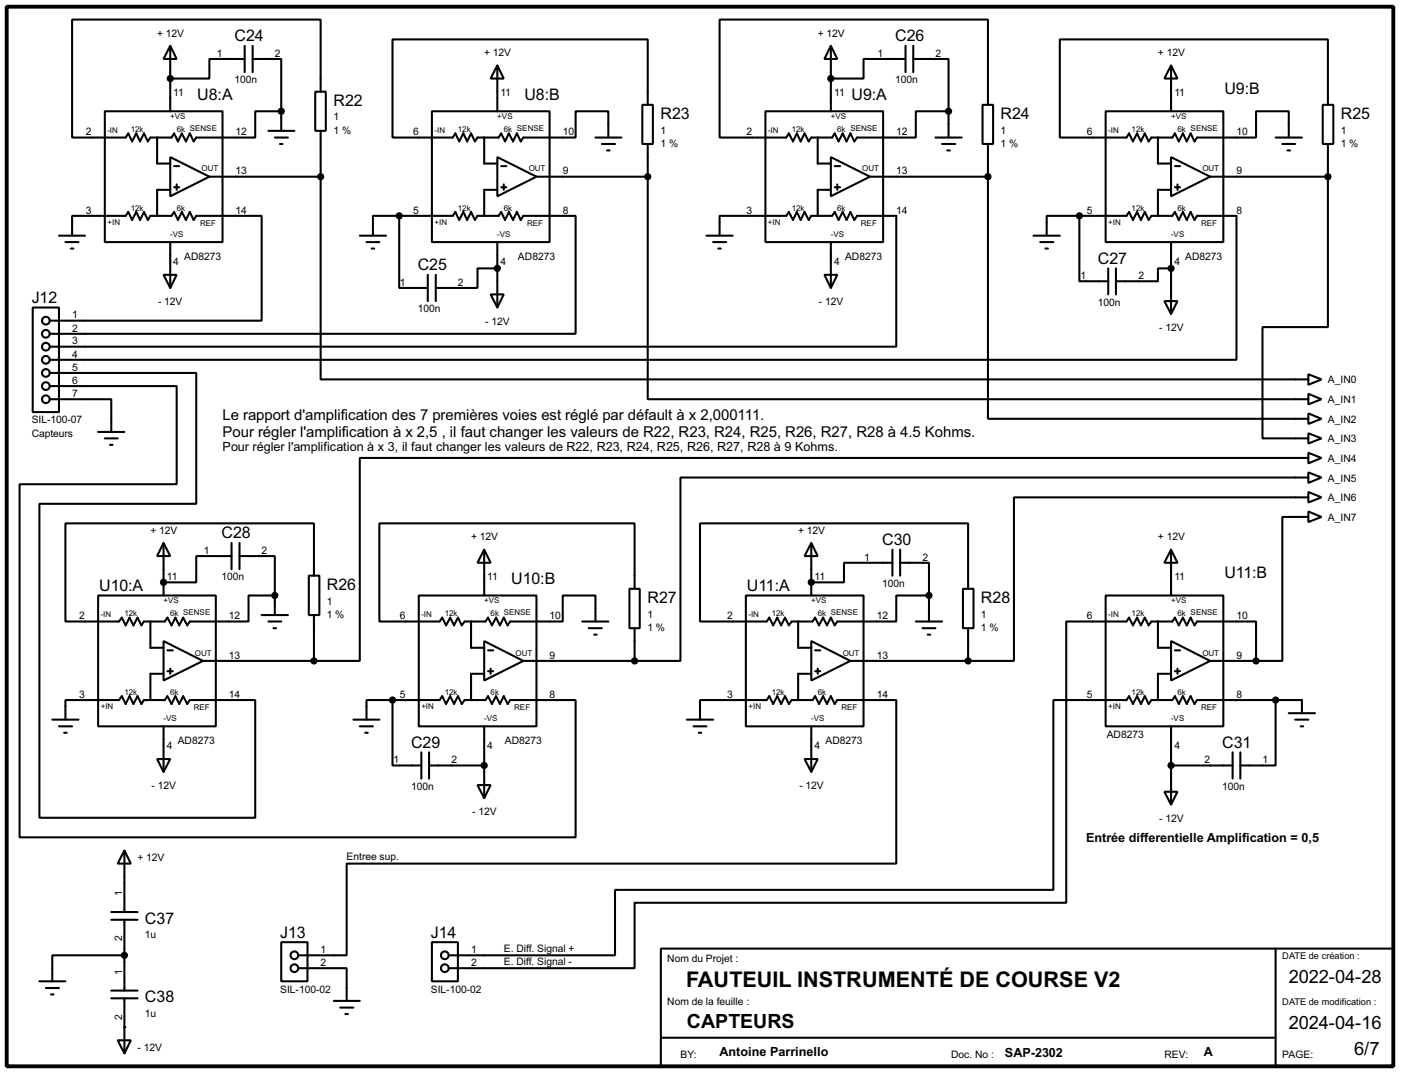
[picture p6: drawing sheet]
<svg xmlns="http://www.w3.org/2000/svg" width="272mm" height="208mm" viewBox="0 0 272 208" stroke-linecap="round" stroke-linejoin="round" font-family="sans-serif">
<g fill="none" stroke="#000" stroke-width=".4">
<path d="M33.1 8.9l1.2 2.6h-2.5zM33.1 8.9v12.7M47.5 11.5h-6.8v3.8h-7.6M47.5 8.9v5.1M49.1 11.5h5.5v10.1M49.1 8.9v5.1M61.2 17.8h2.1v7.6h-2.1zM62.3 17.8v-14h-48.3v22.9h10.4l.5-.8 .8 1.6 .8-1.6 .7 1.6 .8-1.6 .7 1.6 .5-.8h4.1l.5-.8 .8 1.6 .7-1.6 .8 1.6 .8-1.6 .7 1.6 .5-.8h11.5v-5.1h5M96.6 12.7l1.2 2.6h-2.5zM96.6 12.7v8.9M161.3 8.9l1.3 2.6h-2.5zM161.3 8.9v12.7"/>
<path d="M175.8 11.5h-8.1v3.8h-6.4M175.8 8.9v5.1M177.3 11.5h6.9v10.1M177.3 8.9v5.1M227.4 12.7l1.2 2.6h-2.5zM227.4 12.7v8.9M20.4 21.6h22.8v25.4h-22.8zM30.5 26.7v5.1h2.6M33.1 30.5l7.6 3.8-7.6 3.8zM33.1 36.9h-2.6v5M33.8 36.4h1M33.8 32.3h1"/>
<path d="M34.3 35.8v1.1M40.7 34.3h21.6M52.1 25.4h5.1M53.4 26.7h2.5M54.4 28h.5M54.6 21.6v3.8M62.3 34.3v39.4h191.7M62.3 25.4v8.9M83.9 21.6h22.8v25.4h-22.8zM94 26.7v5.1h2.6M96.6 30.5l7.6 3.8-7.6 3.8zM96.6 36.9h-2.6v5"/>
<path d="M97.3 36.4h1M97.3 32.3h1M97.8 35.8v1.1M104.2 34.3h21.6M115.6 26.7h5.1M116.9 28h2.5M117.9 29.2h.5M124.7 20.4h2.1v7.6h-2.1zM125.8 20.4v-12.7h-49.6v19h11.7l.5-.8 .8 1.6 .8-1.6 .7 1.6 .8-1.6 .7 1.6 .5-.8h4.1l.5-.8 .8 1.6 .7-1.6 .8 1.6 .8-1.6 .7 1.6 .5-.8h10.2v-5.1h6.3v5.1M125.8 34.3v43.2h128.2M125.8 28v6.3M148.6 21.6h22.9v25.4h-22.9z"/>
<path d="M158.8 26.7v5.1h2.5M161.3 30.5l7.6 3.8-7.6 3.8zM161.3 36.9h-2.5v5M162.1 36.4h1M162.1 32.3h1M162.6 35.8v1.1M168.9 34.3h22.9M181.6 26.7h5.1M182.9 28h2.6M183.9 29.2h.5M184.2 21.6v5.1M190.8 20.4h2v7.6h-2z"/>
<path d="M191.8 20.4v-16.6h-52.1v22.9h13l.5-.8 .8 1.6 .7-1.6 .8 1.6 .7-1.6 .8 1.6 .5-.8h4.1l.5-.8 .7 1.6 .8-1.6 .8 1.6 .7-1.6 .8 1.6 .5-.8h11.4v-5.1h6.4M191.8 34.3v47h62.2M191.8 28v6.3M214.7 21.6h22.8v25.4h-22.8zM224.8 26.7v5.1h2.6M227.4 30.5l7.6 3.8-7.6 3.8zM227.4 36.9h-2.6v5M228.1 36.4h1M228.1 32.3h1M228.6 35.8v1.1M235 34.3h22.8M247.7 26.7h5.1"/>
<path d="M249 28h2.5M250 29.2h.5M256.8 20.4h2.1v7.6h-2.1zM257.8 20.4v-12.7h-52v19h12.9l.5-.8 .8 1.6 .8-1.6 .7 1.6 .8-1.6 .7 1.6 .6-.8h4l.5-.8 .8 1.6 .8-1.6 .7 1.6 .8-1.6 .7 1.6 .5-.8h11.5v-5.1h6.3v5.1M257.8 34.3v29.2h-12.7v21.6h8.9M257.8 28v6.3M6.4 59.7h5.1v20.3h-5.1zM11.5 45.8h5M12.7 47h2.6M13.8 48.3h.5M14 45.8v-3.9h10.4l.5-.7 .8 1.5 .8-1.5 .7 1.5 .8-1.5 .7 1.5 .5-.8h4.1l.5-.7 .8 1.5 .7-1.5 .8 1.5 .8-1.5 .7 1.5 .5-.8h12.7v20.4h-41.1M31.8 53.4h2.5l-1.2 2.5z"/>
<path d="M33.1 47v8.9M69.9 45.8h5.1M71.2 47h2.5M72.2 48.3h.5M77.5 41.9h10.4l.5-.7 .8 1.5 .8-1.5 .7 1.5 .8-1.5 .7 1.5 .5-.8h4.1l.5-.7 .8 1.5 .7-1.5 .8 1.5 .8-1.5 .7 1.5 .5-.8h10.2v22.9h-102.1M77.5 41.9h-5.1v3.9M77.5 41.9v14h5.6M83.1 53.4v5.1M84.6 53.4v5.1M95.3 57.2h2.5l-1.2 2.5zM96.6 52.1h-3.9v3.8h-8.1M96.6 47v12.7"/>
<path d="M137.2 45.8h5.1M138.5 47h2.5M139.5 48.3h.5M139.7 45.8v-3.9h13l.5-.7 .8 1.5 .7-1.5 .8 1.5 .7-1.5 .8 1.5 .5-.8h4.1l.5-.7 .7 1.5 .8-1.5 .8 1.5 .7-1.5 .8 1.5 .5-.8h7.6v25.4h-164.3M160.1 53.4h2.5l-1.3 2.5zM161.3 47v8.9M200.7 45.8h5.1M202 47h2.5M203 48.3h.5M209.6 41.9h9.1l.5-.7 .8 1.5 .8-1.5 .7 1.5 .8-1.5 .7 1.5 .6-.8h4l.5-.7 .8 1.5 .8-1.5 .7 1.5 .8-1.5 .7 1.5 .5-.8h7.7v28h-230.4M209.6 41.9h-6.4v3.9M209.6 41.9v12.7h5.6"/>
<path d="M215.2 52.1v5.1M216.7 52.1v5.1M226.1 58.5h2.5l-1.2 2.5zM227.4 52.1h-2.6v2.5h-8.1M227.4 47v14M9.7 72.4h28.4v25.4h-30.4v61h41.9v-22.9h-12.7l-.5 .8-.8-1.5-.8 1.5-.7-1.5-.8 1.5-.8-1.5-.5 .7h-4l-.5 .8-.8-1.5-.8 1.5-.7-1.5-.8 1.5-.7-1.5-.6 .7h-10.4v3.8M9.7 75h24.6v19h-30.5v68.6h108v-26.7h-12.7l-.5 .8-.8-1.5-.7 1.5-.8-1.5-.8 1.5-.7-1.5-.5 .7h-4.1l-.5 .8-.8-1.5-.7 1.5-.8-1.5-.8 1.5-.7-1.5-.5 .7h-9.2M9.7 77.5h11.9v6.4M254 72.7l2.6 1-2.6 1zM254 76.5l2.6 1-2.6 1zM19.1 83.9h5.1M20.4 85.1h2.5"/>
<path d="M21.4 86.4h.5M254 80.3l2.6 1-2.6 1zM254 84.1l2.6 1-2.6 1zM254 87.9l2.6 1-2.6 1.1zM254 91.7l2.6 1-2.6 1.1zM254 95.5l2.6 1.1-2.6 1zM254 99.3l2.6 1.1-2.6 1zM254 88.9h-184.1v39.4h-8.9M254 92.7h-121.9v35.6h-8.9M254 96.6h-57.1v31.7h-8.9M19.1 115.6h22.8v25.4h-22.8zM31.8 105.4l1.3 2.6h-2.6z"/>
<path d="M31.8 105.4v10.2M45 108h-6.9v5.1h-6.3M45 105.4v5.1M46.5 108h6.9v7.6M46.5 105.4v5.1M50.8 119.4h5.1M53.4 115.6v3.8M60 111.8h2v7.6h-2zM61 111.8v-10.2h-48.3v19.1h10.4l.6-.8 .7 1.5 .8-1.5 .7 1.5 .8-1.5 .8 1.5 .5-.7h4l.5-.8 .8 1.5 .8-1.5 .7 1.5 .8-1.5 .8 1.5 .5-.7h11.4v-5.1h5.1M61 119.4v8.9M81.3 115.6h22.9v25.4h-22.9zM94 106.7l1.3 2.6h-2.6z"/>
<path d="M94 106.7v8.9M122.2 114.3h2v7.7h-2zM123.2 114.3v-12.7h-49.5v19.1h11.7l.5-.8 .7 1.5 .8-1.5 .8 1.5 .7-1.5 .8 1.5 .5-.7h4.1l.5-.8 .7 1.5 .8-1.5 .8 1.5 .7-1.5 .8 1.5 .5-.7h10.2v-5.1h6.3v5.1M144.8 115.6h22.9v25.4h-22.9zM157.5 105.4l1.3 2.6h-2.6zM157.5 105.4v10.2M173.3 109.3h-9.4v3.8h-6.4M173.3 106.7v5.1M174.8 109.3h5.6v6.3M174.8 106.7v5.1M180.4 115.6v5.1M187 114.3h2v7.7h-2z"/>
<path d="M188 114.3v-12.7h-52.1v19.1h13l.5-.8 .7 1.5 .8-1.5 .8 1.5 .7-1.5 .8 1.5 .5-.7h4.1l.5-.8 .7 1.5 .8-1.5 .8 1.5 .7-1.5 .8 1.5 .5-.7h11.4v-5.1h6.4M214.7 115.6h22.8v25.4h-22.8zM227.4 106.7l1.2 2.6h-2.5zM227.4 106.7v8.9M254 100.4h-5v27.9h-5.1M10.2 139.7h5.1M29.2 120.7v5.1h2.6M31.8 124.5l7.6 3.8-7.6 3.8zM31.8 130.8h-2.6v5.1M32.5 130.3h1.1M32.5 126.3h1.1M33.1 129.8v1"/>
<path d="M39.4 128.3h21.6M52.1 120.7h2.5M53.1 122h.5M68.6 139.7h5.1M76.2 135.9h-5v3.8M76.2 135.9v12.7h5.6M91.5 120.7v5.1h2.5M94 124.5l7.6 3.8-7.6 3.8zM94 130.8h-2.5v5.1M94.8 130.3h1M94.8 126.3h1M95.3 129.8v1"/>
<path d="M101.6 128.3h21.6M113.1 120.7h5M114.3 122h2.6M115.4 123.2h.5M123.2 122v6.3M133.4 139.7h5.1M135.9 139.7v-3.8h13l.5-.7 .7 1.5 .8-1.5 .8 1.5 .7-1.5 .8 1.5 .5-.8h4.1l.5-.7 .7 1.5 .8-1.5 .8 1.5 .7-1.5 .8 1.5 .5-.8h11.4v31.8h-106.7v17.8h-9.4M155 120.7v5.1h2.5M157.5 124.5l7.6 3.8-7.6 3.8zM157.5 130.8h-2.5v5.1M158.3 130.3h1M158.3 126.3h1"/>
<path d="M158.8 129.8v1M165.1 128.3h22.9M177.8 120.7h5.1M179.1 122h2.5M180.1 123.2h.5M188 122v6.3M224.8 120.7v5.1h2.6M227.4 124.5l7.6 3.8-7.6 3.8zM227.4 130.8h-2.6v5.1M228.1 130.3h1M228.1 126.3h1M228.6 129.8v1"/>
<path d="M235 128.3h8.9M243.9 128.3v-7.6h-11.5l-.5 .7-.7-1.5-.8 1.5-.7-1.5-.8 1.5-.8-1.5-.5 .8h-4l-.6 .7-.7-1.5-.8 1.5-.7-1.5-.8 1.5-.8-1.5-.5 .8h-11.7v54.6h-83.8v12.7h-36M247.7 135.9v12.7h-6.9M250.2 138.5h5.1M251.5 139.7h2.5M252.8 138.5v-2.6h-20.4l-.5 .8-.7-1.5-.8 1.5-.7-1.5-.8 1.5-.8-1.5-.5 .7h-4l-.6 .8-.7-1.5-.8 1.5-.7-1.5-.8 1.5-.8-1.5-.5 .7h-14.2v36.9h-85.1v12.7h-32.2M11.5 141h2.5M12.5 142.3h.5M30.5 147.4h2.6l-1.3 2.5zM31.8 141v8.9M69.9 141h2.5M70.9 142.3h.5"/>
<path d="M81.8 146.1v5.1M83.3 148.6h10.7M83.3 146.1v5.1M92.7 152.4h2.6l-1.3 2.6zM94 141v14M134.7 141h2.5M135.7 142.3h.5M156.2 147.4h2.6l-1.3 2.5zM157.5 141v8.9M226.1 153.7h2.5l-1.2 2.5zM227.4 141v15.2M227.4 148.6h11.9"/>
<path d="M239.3 146.1v5.1M240.8 146.1v5.1M252.5 141h.5M21.6 177.1h5.1M21.6 178.6h5.1M24.2 165.1l1.2 2.6h-2.5zM24.2 165.1v12M24.2 178.6v13.7M7.7 190.5h5M8.9 191.8h2.6M9.9 193.1h.5M21.6 192.3h5.1"/>
<path d="M21.6 193.8h5.1M24.2 185.5h-14v5M24.2 193.8v10.7M54.6 182.9h5.1v7.6h-5.1zM57.9 188h9.4v6.3M64.8 194.3h5.1M66.1 195.6h2.5M67.1 196.9h.5M83.9 182.9h5v7.6h-5zM128.3 184.2h142.2v22.8h-142.2zM247.7 184.2v22.8M22.9 202h2.5l-1.2 2.5z"/>
<path d="M128.3 201.5h119.4"/>
<circle cx="8.9" cy="72.4" r=".75"/>
<circle cx="8.9" cy="67.3" r=".75"/>
<circle cx="8.9" cy="64.8" r=".75"/>
<circle cx="8.9" cy="69.9" r=".75"/>
<circle cx="8.9" cy="75" r=".75"/>
<circle cx="8.9" cy="62.3" r=".75"/>
<circle cx="8.9" cy="77.5" r=".75"/>
<circle cx="57.1" cy="188" r=".75"/>
<circle cx="57.1" cy="185.5" r=".75"/>
<circle cx="86.3" cy="185.5" r=".75"/>
<circle cx="86.3" cy="188" r=".75"/>
</g>
<g fill="#000">
<circle cx="31.8" cy="113.1" r=".2"/>
<circle cx="157.5" cy="113.1" r=".2"/>
<circle cx="24.2" cy="199.4" r=".2"/>
</g>
<path d="M1.3 1.3h269.2v205.7h-269.2z" fill="none" stroke="#000" stroke-width=".75"/>
<g fill="#000" stroke="#000" stroke-width=".4">
<circle cx="33" cy="15.3" r=".5"/>
<circle cx="161.3" cy="15.3" r=".5"/>
<circle cx="54.6" cy="21.6" r=".5"/>
<circle cx="62.2" cy="34.3" r=".5"/>
<circle cx="125.7" cy="34.3" r=".5"/>
<circle cx="184.1" cy="21.6" r=".5"/>
<circle cx="191.8" cy="34.3" r=".5"/>
<circle cx="257.8" cy="34.3" r=".5"/>
<circle cx="77.5" cy="41.9" r=".5"/>
<circle cx="96.5" cy="52.1" r=".5"/>
<circle cx="209.5" cy="41.9" r=".5"/>
<circle cx="227.3" cy="52.1" r=".5"/>
<circle cx="31.7" cy="113.1" r=".5"/>
<circle cx="53.3" cy="115.6" r=".5"/>
<circle cx="157.5" cy="113.1" r=".5"/>
<circle cx="180.3" cy="115.6" r=".5"/>
<circle cx="60.9" cy="128.3" r=".5"/>
<circle cx="76.2" cy="135.9" r=".5"/>
<circle cx="123.2" cy="128.3" r=".5"/>
<circle cx="187.9" cy="128.3" r=".5"/>
<circle cx="243.8" cy="128.3" r=".5"/>
<circle cx="247.6" cy="135.9" r=".5"/>
<circle cx="94" cy="148.6" r=".5"/>
<circle cx="227.3" cy="148.6" r=".5"/>
<circle cx="24.1" cy="185.5" r=".5"/>
</g>
<text font-size="4.2" x="133.2" y="191.7">FAUTEUIL INSTRUMENTÉ DE COURSE V2</text>
<text font-size="3.8" x="133.4" y="199.5">CAPTEURS</text>
<g font-size="3.6">
<text x="250.2" y="190.9">2022-04-28</text>
<text x="250.2" y="199.8">2024-04-16</text>
<text x="262.9" y="204.9">6/7</text>
</g>
<g font-size="3.1">
<text x="45.6" y="8">C24</text>
<text x="173.8" y="8">C26</text>
<text x="38.3" y="19.5">U8:A</text>
<text x="64.8" y="20.6">R22</text>
<text x="101.8" y="19.5">U8:B</text>
<text x="128.3" y="23.1">R23</text>
<text x="165.3" y="19.5">U9:A</text>
<text x="194.3" y="23.1">R24</text>
<text x="237.7" y="18.2">U9:B</text>
<text x="260.3" y="23.1">R25</text>
<text x="81.1" y="52.5">C25</text>
<text x="213.2" y="51.2">C27</text>
<text x="6.2" y="58.8">J12</text>
<text x="43" y="104.5">C28</text>
<text x="171.3" y="105.8">C30</text>
<text x="99.3" y="113.4">U10:B</text>
<text x="237.7" y="112.2">U11:B</text>
<text x="19.3" y="114.7">U10:A</text>
<text x="63.5" y="114.5">R26</text>
<text x="125.7" y="117.1">R27</text>
<text x="145" y="114.7">U11:A</text>
<text x="190.5" y="117.1">R28</text>
<text x="79.8" y="145.2">C29</text>
<text x="237.3" y="145.2">C31</text>
<text x="28.2" y="179.3">C37</text>
<text x="54.4" y="182">J13</text>
<text x="83.7" y="182">J14</text>
<text x="28.2" y="194.6">C38</text>
</g>
<g font-size="2.9">
<text x="43.2" y="81.5">Le rapport d'amplification des 7 premières voies est réglé par défault à x 2,000111.</text>
<text x="43.2" y="84.8">Pour régler l'amplification à x 2,5 , il faut changer les valeurs de R22, R23, R24, R25, R26, R27, R28 à 4.5 Kohms.</text>
</g>
<g font-size="2.5">
<text x="43.2" y="87.6">Pour régler l'amplification à x 3, il faut changer les valeurs de R22, R23, R24, R25, R26, R27, R28 à 9 Kohms.</text>
<text x="210.9" y="163.5">Entrée differentielle Amplification = 0,5</text>
<text x="139.7" y="205.1">Antoine Parrinello</text>
<text x="195.1" y="205.2">SAP-2302</text>
<text x="233.7" y="205.1">A</text>
</g>
<g font-size="2">
<text x="30.5" y="7.1">+ 12V</text>
<text x="42.1" y="11">1</text>
<text x="53.4" y="11">2</text>
<text x="94" y="10.9">+ 12V</text>
<text x="158.8" y="7.1">+ 12V</text>
<text x="170.3" y="11">1</text>
<text x="181.6" y="11">2</text>
<text x="224.8" y="10.9">+ 12V</text>
<text x="45.6" y="16.2">100n</text>
<text x="173.8" y="16.2">100n</text>
<text x="33.7" y="18.6">11</text>
<text x="64.8" y="23.4">1</text>
<text x="97.2" y="18.6">11</text>
<text x="162" y="18.6">11</text>
<text x="228" y="18.6">11</text>
<text x="16.7" y="26.3">2</text>
<text x="45.8" y="26.3">12</text>
<text x="64.8" y="25.9">1 %</text>
<text x="80.2" y="26.3">6</text>
<text x="109.3" y="26.3">10</text>
<text x="128.3" y="25.9">1</text>
<text x="128.3" y="28.5">1 %</text>
<text x="144.9" y="26.3">2</text>
<text x="174" y="26.3">12</text>
<text x="194.3" y="25.9">1</text>
<text x="194.3" y="28.5">1 %</text>
<text x="211" y="26.3">6</text>
<text x="240.1" y="26.3">10</text>
<text x="260.3" y="25.9">1</text>
<text x="260.3" y="28.5">1 %</text>
<text x="45.8" y="33.9">13</text>
<text x="109.3" y="33.9">9</text>
<text x="174" y="33.9">13</text>
<text x="240.1" y="33.9">9</text>
<text x="16.7" y="41.5">3</text>
<text x="45.8" y="41.5">14</text>
<text x="80.2" y="41.5">5</text>
<text x="109.3" y="41.5">8</text>
<text x="144.9" y="41.5">3</text>
<text x="174" y="41.5">14</text>
<text x="211" y="41.5">5</text>
<text x="240.1" y="41.5">8</text>
<text x="33.7" y="51.5">4</text>
<text x="35.8" y="50.4">AD8273</text>
<text x="97.2" y="51.5">4</text>
<text x="100.6" y="50.4">AD8273</text>
<text x="162" y="51.5">4</text>
<text x="164.1" y="50.4">AD8273</text>
<text x="228" y="51.5">4</text>
<text x="230.1" y="50.4">AD8273</text>
<text x="30.7" y="59.2">- 12V</text>
<text x="77.6" y="55.5">1</text>
<text x="88.9" y="55.5">2</text>
<text x="159" y="59.2">- 12V</text>
<text x="209.7" y="54.2">1</text>
<text x="213.2" y="59.3">100n</text>
<text x="221" y="54.2">2</text>
<text x="14" y="61.8">1</text>
<text x="14" y="64.4">2</text>
<text x="81.1" y="60.6">100n</text>
<text x="94.2" y="63">- 12V</text>
<text x="225" y="64.3">- 12V</text>
<text x="14" y="66.9">3</text>
<text x="14" y="69.4">4</text>
<text x="14" y="72">5</text>
<text x="14" y="74.5">6</text>
<text x="14" y="77.1">7</text>
<text x="257.8" y="74.4">A_IN0</text>
<text x="6.2" y="82.2">SIL-100-07</text>
<text x="257.8" y="78.3">A_IN1</text>
<text x="257.8" y="82.1">A_IN2</text>
<text x="6.2" y="84.7">Capteurs</text>
<text x="257.8" y="85.9">A_IN3</text>
<text x="257.8" y="89.7">A_IN4</text>
<text x="257.8" y="93.5">A_IN5</text>
<text x="257.8" y="97.3">A_IN6</text>
<text x="257.8" y="101.1">A_IN7</text>
<text x="29.2" y="103.7">+ 12V</text>
<text x="39.5" y="107.5">1</text>
<text x="50.8" y="107.5">2</text>
<text x="91.5" y="104.9">+ 12V</text>
<text x="155" y="103.7">+ 12V</text>
<text x="224.8" y="104.9">+ 12V</text>
<text x="32.4" y="112.6">11</text>
<text x="43" y="112.7">100n</text>
<text x="94.6" y="112.6">11</text>
<text x="158.2" y="112.6">11</text>
<text x="167.8" y="108.8">1</text>
<text x="171.3" y="113.9">100n</text>
<text x="179.1" y="108.8">2</text>
<text x="228" y="112.6">11</text>
<text x="63.5" y="117.4">1</text>
<text x="63.5" y="119.9">1 %</text>
<text x="125.7" y="119.9">1</text>
<text x="190.5" y="119.9">1</text>
<text x="15.4" y="120.2">2</text>
<text x="44.5" y="120.2">12</text>
<text x="77.6" y="120.2">6</text>
<text x="106.7" y="120.2">10</text>
<text x="125.7" y="122.4">1 %</text>
<text x="141.1" y="120.2">2</text>
<text x="170.2" y="120.2">12</text>
<text x="190.5" y="122.4">1 %</text>
<text x="211" y="120.2">6</text>
<text x="240.1" y="120.2">10</text>
<text x="44.5" y="127.9">13</text>
<text x="106.7" y="127.9">9</text>
<text x="170.2" y="127.9">13</text>
<text x="240.1" y="127.9">9</text>
<text x="15.4" y="135.5">3</text>
<text x="44.5" y="135.5">14</text>
<text x="77.6" y="135.5">5</text>
<text x="106.7" y="135.5">8</text>
<text x="141.1" y="135.5">3</text>
<text x="170.2" y="135.5">14</text>
<text x="211" y="135.5">5</text>
<text x="240.1" y="135.5">8</text>
<text x="214.9" y="143.2">AD8273</text>
<text x="32.4" y="145.5">4</text>
<text x="34.5" y="144.4">AD8273</text>
<text x="76.4" y="148.2">1</text>
<text x="87.7" y="148.2">2</text>
<text x="94.6" y="145.5">4</text>
<text x="98" y="144.4">AD8273</text>
<text x="158.2" y="145.5">4</text>
<text x="160.3" y="144.4">AD8273</text>
<text x="228" y="145.5">4</text>
<text x="233.8" y="148.2">2</text>
<text x="245.1" y="148.2">1</text>
<text x="29.4" y="153.2">- 12V</text>
<text x="79.8" y="153.3">100n</text>
<text x="155.2" y="153.2">- 12V</text>
<text x="237.3" y="153.3">100n</text>
<text x="91.7" y="158.3">- 12V</text>
<text x="225" y="159.5">- 12V</text>
<text x="26.7" y="167.2">+ 12V</text>
<text x="67.3" y="167">Entree sup.</text>
<text x="23.7" y="174" transform="rotate(-90 23.7 174)">1</text>
<text x="23.7" y="182.7" transform="rotate(-90 23.7 182.7)">2</text>
<text x="28.2" y="182.1">1u</text>
<text x="62.3" y="185">1</text>
<text x="91.5" y="185">1</text>
<text x="97.8" y="184.8">E. Diff. Signal +</text>
<text x="23.7" y="189.3" transform="rotate(-90 23.7 189.3)">1</text>
<text x="62.3" y="187.5">2</text>
<text x="91.5" y="187.5">2</text>
<text x="97.8" y="187.3">E. Diff. Signal -</text>
<text x="129.6" y="186.8">Nom du Projet :</text>
<text x="23.7" y="198" transform="rotate(-90 23.7 198)">2</text>
<text x="28.2" y="197.4">1u</text>
<text x="54.4" y="192.7">SIL-100-02</text>
<text x="83.7" y="192.7">SIL-100-02</text>
<text x="129.6" y="195.2">Nom de la feuille :</text>
<text x="26.7" y="204">- 12V</text>
<text x="132.1" y="205.3">BY:</text>
<text x="184.7" y="205.4">Doc. No :</text>
<text x="226.1" y="205.3">REV:</text>
<text x="249" y="205.3">PAGE:</text>
</g>
<g font-size="1.8">
<text x="249" y="186.3">DATE de création :</text>
<text x="249" y="195.2">DATE de modification :</text>
</g>
<g font-size="1.6">
<text x="33.1" y="23.1">+VS</text>
<text x="96.6" y="23.1">+VS</text>
<text x="161.3" y="23.1">+VS</text>
<text x="227.4" y="23.1">+VS</text>
<text x="20.9" y="25.9">-IN</text>
<text x="25.4" y="25.7">12k</text>
<text x="34.3" y="25.7">6k SENSE</text>
<text x="84.4" y="25.9">-IN</text>
<text x="88.9" y="25.7">12k</text>
<text x="97.8" y="25.7">6k SENSE</text>
<text x="149.1" y="25.9">-IN</text>
<text x="153.7" y="25.7">12k</text>
<text x="162.6" y="25.7">6k SENSE</text>
<text x="215.2" y="25.9">-IN</text>
<text x="219.7" y="25.7">12k</text>
<text x="228.6" y="25.7">6k SENSE</text>
<text x="39.2" y="33.3">OUT</text>
<text x="102.7" y="33.3">OUT</text>
<text x="167.4" y="33.3">OUT</text>
<text x="233.5" y="33.3">OUT</text>
<text x="25.4" y="40.9">12k</text>
<text x="34.3" y="40.9">6k</text>
<text x="88.9" y="40.9">12k</text>
<text x="97.8" y="40.9">6k</text>
<text x="153.7" y="40.9">12k</text>
<text x="162.6" y="40.9">6k</text>
<text x="219.7" y="40.9">12k</text>
<text x="228.6" y="40.9">6k</text>
<text x="20.9" y="43.7">+IN</text>
<text x="33.1" y="46">-VS</text>
<text x="38.9" y="44">REF</text>
<text x="84.4" y="43.7">+IN</text>
<text x="96.6" y="46">-VS</text>
<text x="102.4" y="44">REF</text>
<text x="149.1" y="43.7">+IN</text>
<text x="161.3" y="46">-VS</text>
<text x="167.2" y="44">REF</text>
<text x="215.2" y="43.7">+IN</text>
<text x="227.4" y="46">-VS</text>
<text x="233.2" y="44">REF</text>
<text x="19.6" y="119.9">-IN</text>
<text x="24.2" y="119.6">12k</text>
<text x="31.8" y="117.1">+VS</text>
<text x="33.1" y="119.6">6k SENSE</text>
<text x="81.8" y="119.9">-IN</text>
<text x="86.4" y="119.6">12k</text>
<text x="94" y="117.1">+VS</text>
<text x="95.2" y="119.6">6k SENSE</text>
<text x="145.3" y="119.9">-IN</text>
<text x="149.9" y="119.6">12k</text>
<text x="157.5" y="117.1">+VS</text>
<text x="158.8" y="119.6">6k SENSE</text>
<text x="215.2" y="119.9">-IN</text>
<text x="219.7" y="119.6">12k</text>
<text x="227.4" y="117.1">+VS</text>
<text x="228.6" y="119.6">6k SENSE</text>
<text x="37.9" y="127.3">OUT</text>
<text x="100.1" y="127.3">OUT</text>
<text x="163.6" y="127.3">OUT</text>
<text x="233.5" y="127.3">OUT</text>
<text x="19.6" y="137.7">+IN</text>
<text x="24.2" y="134.9">12k</text>
<text x="33.1" y="134.9">6k</text>
<text x="37.6" y="137.9">REF</text>
<text x="81.8" y="137.7">+IN</text>
<text x="86.4" y="134.9">12k</text>
<text x="95.2" y="134.9">6k</text>
<text x="99.9" y="137.9">REF</text>
<text x="145.3" y="137.7">+IN</text>
<text x="149.9" y="134.9">12k</text>
<text x="158.8" y="134.9">6k</text>
<text x="163.4" y="137.9">REF</text>
<text x="215.2" y="137.7">+IN</text>
<text x="219.7" y="134.9">12k</text>
<text x="228.6" y="134.9">6k</text>
<text x="233.2" y="137.9">REF</text>
<text x="31.8" y="140">-VS</text>
<text x="94" y="140">-VS</text>
<text x="157.5" y="140">-VS</text>
<text x="227.4" y="140">-VS</text>
</g>
</svg>
